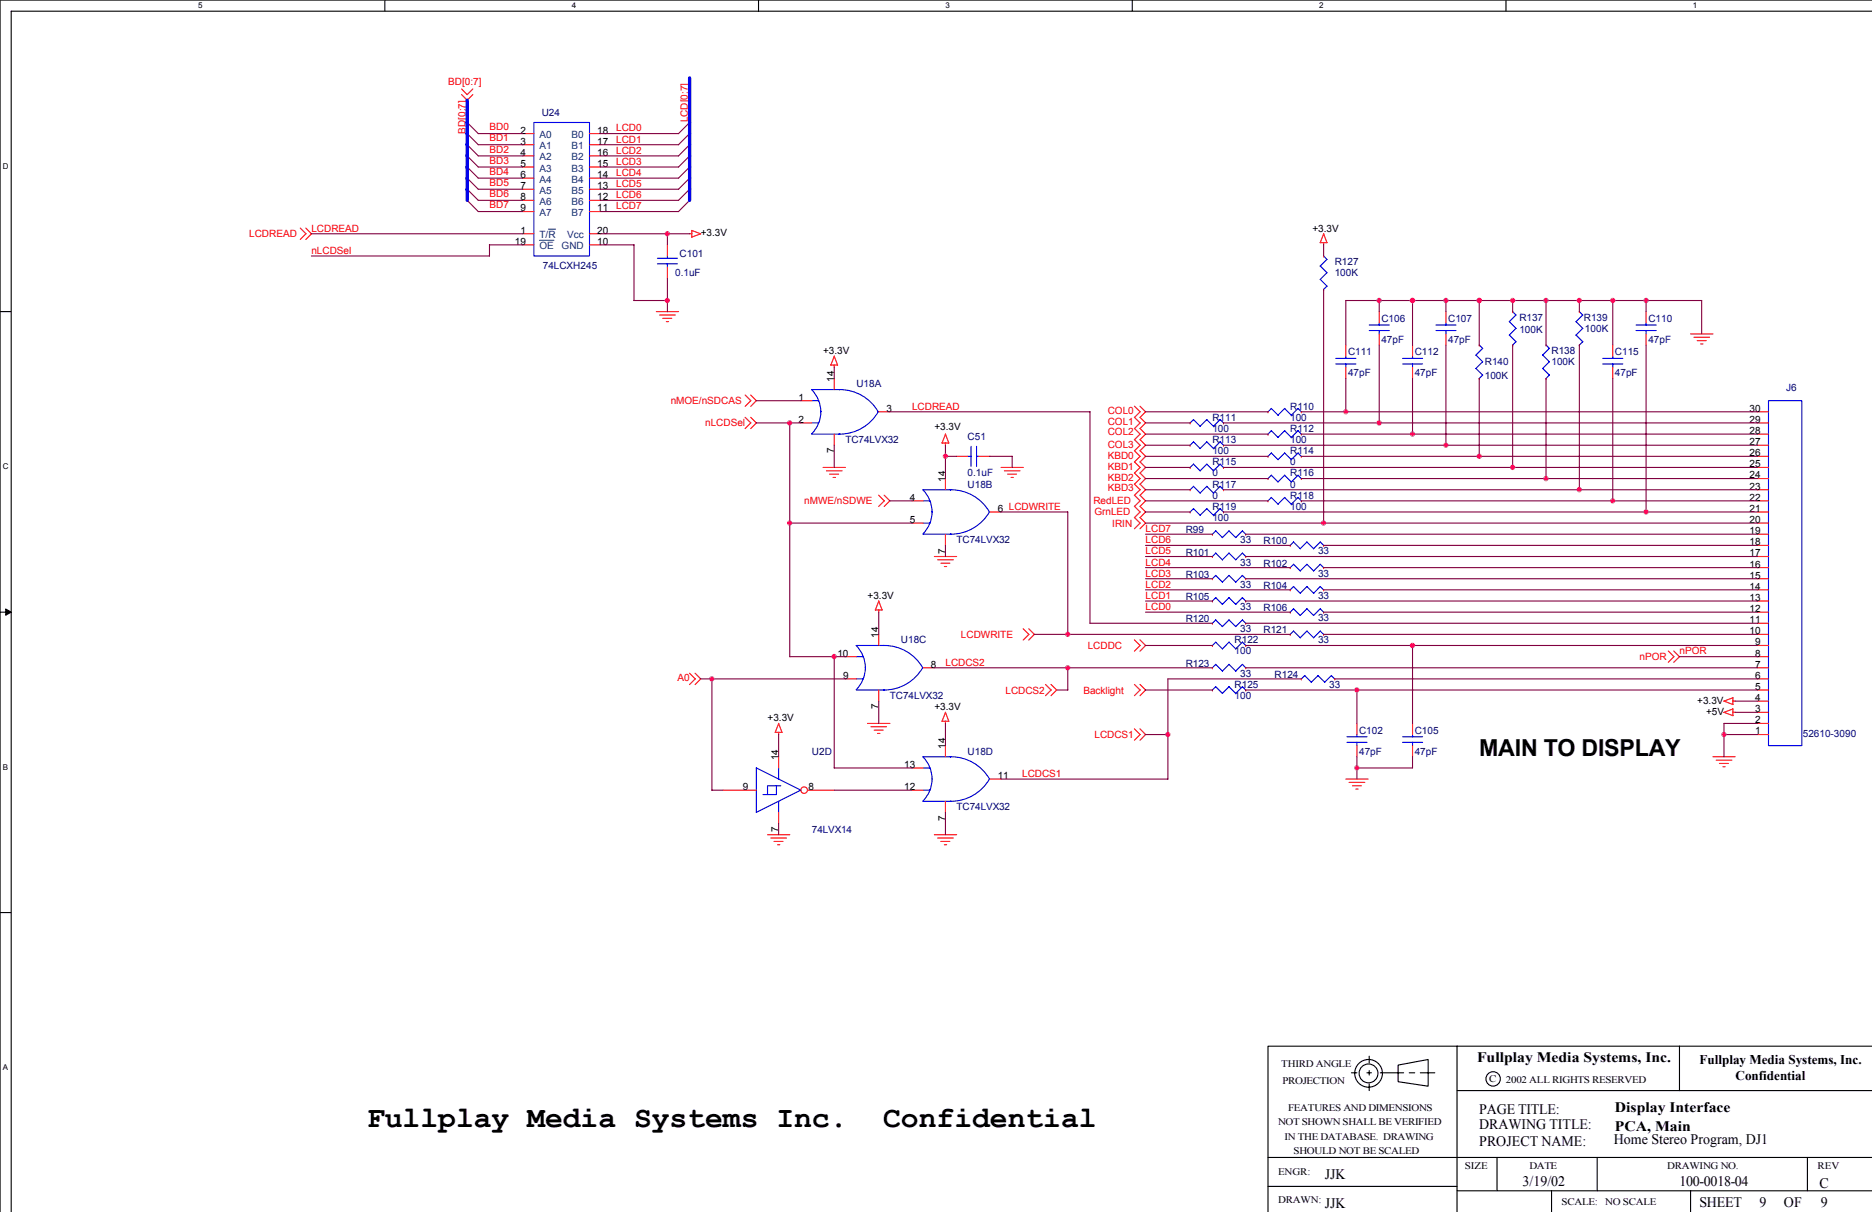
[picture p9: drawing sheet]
<svg xmlns="http://www.w3.org/2000/svg" width="432mm" height="279mm" viewBox="0 0 432 279" stroke-linecap="round" stroke-linejoin="round" font-family="sans-serif">
<path d="M431.8 0h-431.8v279.4M431.8 2.6h-429.2v276.8" fill="none" stroke="#000" stroke-width=".25"/>
<path d="M45.7 .3h1v2h-1z" fill="#fff"/>
<path d="M88.8 0v2.6" fill="none" stroke="#000" stroke-width=".25"/>
<path d="M131.9 .3h1v2h-1z" fill="#fff"/>
<path d="M175 0v2.6" fill="none" stroke="#000" stroke-width=".25"/>
<path d="M218.1 .3h1v2h-1z" fill="#fff"/>
<path d="M261.2 0v2.6" fill="none" stroke="#000" stroke-width=".25"/>
<path d="M304.3 .3h1v2h-1z" fill="#fff"/>
<path d="M347.4 0v2.6" fill="none" stroke="#000" stroke-width=".25"/>
<g fill="#fff">
<path d="M390.5 .3h1v2h-1z"/>
<path d="M.7 37.2h1.3v2.1h-1.3z"/>
<path d="M.7 106.5h1.3v2h-1.3z"/>
</g>
<path d="M0 71.8h2.6" fill="none" stroke="#000" stroke-width=".25"/>
<path d="M.7 175.7h1.2v2.1h-1.2z" fill="#fff"/>
<path d="M0 141.1h2.6" fill="none" stroke="#000" stroke-width=".25"/>
<path d="M1.3 140.4l1.3 .7-1.3 .7z" fill="#000" stroke="#000" stroke-width=".23"/>
<path d="M.7 245h1.2v2.1h-1.2z" fill="#fff"/>
<g fill="none" stroke="#000" stroke-width=".25">
<path d="M0 210.4h2.6M311.7 247.3h1.3M315.3 247.3h1M315.8 243.5v1.5M315.8 246.8v1M315.8 249.9v1.5M318.4 247.3h5.4M322.5 245.5l6.9-1.3v6.2l-6.9-1zM325.1 247.3h1.2M327.6 247.3h3.4M336.1 241.2h-43.6v38.2M336.1 241.2h95.7"/>
<path d="M336.1 241.2v38.2M336.1 251.4h95.7M387.4 241.2v10.2M292.5 266.8h139.3M292.5 273.5h43.6M336.1 274.5h95.7M345.3 266.8v7.7M357.9 274.5v4.9M368.4 266.8v7.7M390 274.5v4.9M416.9 266.8v7.7"/>
<circle cx="315.7" cy="247.4" r="2.17"/>
<circle cx="315.7" cy="247.4" r="3.2"/>
<circle cx="344.4" cy="248.7" r="1.66"/>
</g>
<g fill="none" stroke="#f00" stroke-width=".25">
<path d="M106.5 21.8l1.3 1.3 1.3-1.3M106.5 20.5l1.3 1.3 1.3-1.3M120.6 30.8h2.5M120.6 33.4h2.5M120.6 35.9h2.5M120.6 38.5h2.5M136 30.8h2.6M136 33.4h2.6M136 35.9h2.6M136 38.5h2.6M69.3 52.6l1.3 1.3-1.3 1.3M70.5 52.6l1.3 1.3-1.3 1.3"/>
<path d="M120.6 53.9h2.5M120.6 41.1h2.5M120.6 43.6h2.5M120.6 46.2h2.5M120.6 48.8h2.5M120.6 56.5h2.5M136 53.9h2.6M136 41.1h2.6M136 43.6h2.6M136 46.2h2.6M136 48.8h2.6M136 56.5h2.6"/>
<path d="M153.9 56.5v2.5M159 53.9h.6M159.6 53.1l2 .8-2 .8zM305.3 59h.1M305.3 55.9v.6M305.3 53.9l.8 2.1M305.3 53.9l-.8 2h1.6M151.4 71.8h5.1M152.1 72.6h3.7M152.9 73.4h2.1M153.7 74.1h.5M153.9 61.6v2.6"/>
<path d="M305.3 66.7h.1M310.4 79.5v2.6M318.1 71.8v2.6M318.1 77v2.5M325.8 79.5v2.6M333.5 71.8v2.6M333.5 77v2.5M341.2 79.5h.1M348.9 71.8h.1M348.9 79.5h.1M356.6 79.5h.1M364.3 71.8h.1"/>
<path d="M364.3 79.5h.1M372 79.5v2.6M379.7 71.8v2.6M379.7 77v2.5M390 77h5.1M390.7 77.7h3.6M391.5 78.5h2.1M392.3 79.3h.5M171.9 96.2l1.3 1.3-1.3 1.3M171.9 91.1l1.3 1.3-1.3 1.3M173.2 96.2l1.3 1.3-1.3 1.3M173.2 91.1l1.3 1.3-1.3 1.3"/>
<path d="M184.7 97.5h2.6M184.7 92.4h2.6M192.4 84.2v.5M192.4 87.2v2.6M192.4 82.1l.8 2.1M192.4 82.1l-.8 2.1h1.6M202.7 94.9h2.6M261.7 96.2l1.3 1.3-1.3 1.3 1.3 1.3-1.3 1.3M261.7 93.6l1.3 1.3-1.3 1.3M263 96.2l1.2 1.3-1.2 1.3 1.2 1.3-1.2 1.3M263 93.6l1.2 1.3-1.2 1.3M274.5 97.5h.1"/>
<path d="M282.2 97.5h.1M292.5 94.9h.1M300.2 94.9h.1M310.4 84.7v2.5M325.8 84.7v2.5M341.2 87.2h.1M356.6 87.2h.1M372 84.7v2.5M405.3 97.5h2.6M405.3 94.9h2.6M189.9 107.8h5.1M190.6 108.5h3.6"/>
<path d="M191.4 109.3h2M192.2 110.1h.5M192.4 100.1v2.5M202.7 114.2l1.3 1.3-1.3 1.3M203.9 114.2l1.4 1.3-1.4 1.3M210.4 115.5h2.5M218.1 100.1l.7 2h-1.5zM218.1 102.1v.6M218.1 110.3v2.6M220.6 105.2h2.6M225.8 105.2h2.5M228.3 118h2.6"/>
<path d="M230.9 107.8h5.2M231.7 108.5h3.6M232.4 109.3h2.1M233.2 110.1h.5M261.7 106.5l1.3 1.3-1.3 1.3 1.3 1.2-1.3 1.3M261.7 101.3l1.3 1.3-1.3 1.3 1.3 1.3-1.3 1.3M261.7 111.6l1.3 1.3-1.3 1.3 1.3 1.3-1.3 1.3M261.7 116.7l1.3 1.3-1.3 1.3 1.3 1.3-1.3 1.3M263 106.5l1.2 1.3-1.2 1.3 1.2 1.2-1.2 1.3M263 101.3l1.2 1.3-1.2 1.3 1.2 1.3-1.2 1.3M263 111.6l1.2 1.3-1.2 1.3 1.2 1.3-1.2 1.3M263 116.7l1.2 1.3-1.2 1.3 1.2 1.3-1.2 1.3"/>
<path d="M274.5 102.6h.1M274.5 118h.1M274.5 107.8h.1M274.5 112.9h.1M282.2 102.6h.1M282.2 118h.1M282.2 107.8h.1M282.2 112.9h.1M292.5 100.1h.1M292.5 105.2h.1M292.5 115.5h.1M292.5 110.3h.1"/>
<path d="M300.2 100.1h.1M300.2 105.2h.1M300.2 115.5h.1M300.2 110.3h.1M405.3 107.8h2.6M405.3 118h2.6M405.3 115.5h2.6M405.3 112.9h2.6M405.3 110.3h2.6M405.3 105.2h2.6M405.3 102.6h2.6M405.3 100.1h2.6"/>
<path d="M202.7 138.6l.8 2M202.7 138.5l-.8 2.1h1.6M210.4 120.6h2.5M215.5 128.3h5.2M216.3 129.1h3.6M217 129.8h2.1M217.8 130.6h.6M218.1 123.1v2.6M279.7 133.4h.1M279.7 123.1h.1M279.7 138.6h.1M279.7 128.3h.1"/>
<path d="M287.3 133.4h.1M287.3 123.1h.1M287.3 138.6h.1M287.3 128.3h.1M297.6 136h.1M297.6 130.9h.1M297.6 125.7h.1M305.3 136h.1M305.3 130.9h.1M305.3 125.7h.1M405.3 128.3h2.6M405.3 138.6h2.6"/>
<path d="M405.3 136h2.6M405.3 133.4h2.6M405.3 130.9h2.6M405.3 125.7h2.6M405.3 123.1h2.6M405.3 120.6h2.6M159 155.2l1.4 1.3-1.4 1.3M160.3 155.2l1.3 1.3-1.3 1.3M195 151.4h2.5M195 156.5h2.5M202.7 140.6v.5M202.7 146.2v2.6"/>
<path d="M202.7 159.1v2.5M212.9 153.9h2.6M236 144.9l1.3 1.3-1.3 1.4M237.3 144.9l1.3 1.3-1.3 1.4M241.2 157.8l1.2 1.3-1.2 1.3M242.4 157.8l1.3 1.3-1.3 1.3M261.7 157.8l1.3 1.3-1.3 1.3M261.7 147.5l1.3 1.3-1.3 1.3M263 157.8l1.2 1.3-1.2 1.3M263 147.5l1.2 1.3-1.2 1.3M279.7 143.7h.1M279.7 148.8h.1"/>
<path d="M279.7 159.1h.1M279.7 153.9h.1M287.3 143.7h.1M287.3 148.8h.1M287.3 159.1h.1M287.3 153.9h.1M297.6 141.1h.1M297.6 146.2h.1M300.2 156.5h.1M305.3 141.1h.1M305.3 146.2h.1M307.9 156.5h.1"/>
<path d="M384.8 150.1l1.3 1.3-1.3 1.3M386.1 150.1l1.3 1.3-1.3 1.3M405.3 151.4h2.6M405.3 156.5h2.6M405.3 153.9h2.6M405.3 159.1h2.6M405.3 148.8h2.6M405.3 146.2h2.6M405.3 143.7h2.6M405.3 141.1h2.6M179.6 168.8v.6M179.6 174.5v2.5"/>
<path d="M179.6 166.8l-.8 2h1.6l-.8-2M200.1 166.8h5.2M200.9 167.5h3.6M201.6 168.3h2.1M202.4 169.1h.6M210.4 177h2.5M218.1 166.3v.5M218.1 171.9v2.6M218.1 164.2l.8 2.1M218.1 164.2l-.8 2.1h1.5M228.3 179.6h2.6M261.7 168l1.3 1.3-1.3 1.3"/>
<path d="M263 168l1.2 1.3-1.2 1.3M310.4 179.6h5.2M313 166.8v2.5M313 171.9v2.6M325.8 166.8v2.5M325.8 171.9v2.6M395.1 174.5h5.1M395.9 175.2h3.6M396.6 176h2.1M397.4 176.8h.5M397.6 161.6l2.1 .8M397.7 164.2l2-.8v1.6z"/>
<path d="M399.7 160.9v1.5M399.7 161.6h.5M399.7 164.2h.5M399.7 160.8l-2 .8M405.3 161.6h2.6M405.3 166.8h2.6M405.3 164.2h2.6M405.3 169.3h2.6M166.8 182.2h7.7M177 192.4h5.2M177.8 193.2h3.6M178.5 194h2.1"/>
<path d="M179.3 194.7h.6M179.6 187.3v2.6M186.3 182.2h6.1M210.4 182.2h2.5M215.5 192.4h5.2M216.3 193.2h3.6M217 194h2.1M217.8 194.7h.6M218.1 184.7v2.6M311.2 180.4h3.6M312 181.1h2M312.7 181.9h.6"/>
<circle cx="185.5" cy="182.2" r=".76"/>
</g>
<g fill="none" stroke="#00f" stroke-width=".25">
<path d="M123.1 28.2h12.9v30.8h-12.9zM151.6 59.5h4.7M153.9 59v.6M305.3 59l.8 .8-1.6 1.5M151.6 60.8h4.7M153.9 60.8v.8M304.5 61.3l1.6 1.6M306.1 62.9l-1.6 1.5 1.6 1.6-.8 .7M315.8 76.2h4.7M315.8 74.9h4.7M318.1 74.4v.6M318.1 76.2v.8"/>
<path d="M331.2 76.2h4.7M331.2 74.9h4.7M333.5 74.4v.6M333.5 76.2v.8M341.2 79.5l.8 .8-1.6 1.6M348.1 77.2l1.6 1.6M348.9 71.8l.8 .8M349.7 72.6l-1.6 1.6 1.6 1.5-1.6 1.6M349.7 78.8l-.8 .8M356.6 79.5l.8 .8M363.5 77.2l1.6 1.6M364.3 71.8l.8 .8"/>
<path d="M365.1 72.6l-1.6 1.5 1.6 1.6-1.6 1.6M365.1 78.8l-.8 .8M377.4 76.2h4.6M377.4 74.9h4.6M379.7 74.4v.6M379.7 76.2v.8M187.2 89.8a7.4 7.4 0 0 1 2.1 5.1v-.1a7.2 7.2 0 0 1-2.1 5.2M187.3 89.8h6.3a10.2 10.2 0 0 1 9 5.2M187.3 92.4h1.5M187.3 97.5h1.5M202.6 94.9a10.2 10.2 0 0 1-9 5.2h-6.3M274.5 97.5l.8-.8 1.5 1.6"/>
<path d="M278.4 96.7l1.5 1.6M278.4 96.7l-1.6 1.6M281.4 96.7l.8 .8M281.5 96.7l-1.6 1.6M293.3 99.3l-.8 .8M293.3 94.1l-.8 .8M296.3 99.3l1.6 1.6M296.3 94.2l1.6 1.5M296.3 99.3l-1.5 1.6-1.6-1.6M296.3 94.1l-1.5 1.6-1.6-1.5M300.2 95l-.8-.9-1.5 1.6M308.1 83.9h4.7"/>
<path d="M308.1 82.6h4.7M310.4 82.1v.5M310.4 83.9v.8M323.5 83.9h4.6M323.5 82.6h4.6M325.8 82.1v.5M325.8 83.9v.8M340.4 81.9l1.6 1.5M340.4 84.9l1.6 1.6M342 83.4l-1.6 1.6M342 86.5l-.8 .8M355.8 81.9l1.6 1.5"/>
<path d="M355.8 84.9l1.6 1.6M357.4 80.3l-1.6 1.6M357.4 83.4l-1.6 1.6M357.4 86.5l-.8 .8M369.7 83.9h4.6M369.7 82.6h4.6M372 82.1v.5M372 83.9v.8M407.9 92.4h7.7v79.5h-7.7zM212.9 115.5h1.6M219.3 112.9h-.1a10.2 10.2 0 0 1 9 5.1M219.4 112.9h-6.5a7.3 7.3 0 0 1 2.1 5.1v-.1a7.1 7.1 0 0 1-2.1 5.2"/>
<path d="M223.2 105.2h.8M224 102.9v4.6M225.2 105.2h.6M225.3 102.9v4.6M228.3 118a10.3 10.3 0 0 1-9.1 5.1h.1M274.5 102.6l.8-.8 1.5 1.6M274.5 107.8l.8-.8 1.5 1.6M274.5 112.9l.8-.8 1.5 1.6M275.3 117.3l1.5 1.5M275.3 117.2l-.8 .8M278.4 107l1.5 1.6M278.4 101.8l-1.6 1.6"/>
<path d="M278.4 117.2l-1.6 1.6M278.4 107l-1.6 1.5M278.4 112.1l-1.6 1.6M281.4 101.9l.8 .8M281.4 117.3l.8 .7M281.4 107l.8 .8M281.4 112.1l.8 .8M281.5 101.8l-1.6 1.6-1.5-1.5M281.5 117.2l-1.6 1.6-1.5-1.5M281.5 107l-1.6 1.5M281.5 112.1l-1.6 1.6-1.5-1.6M293.2 104.4l1.6 1.6"/>
<path d="M293.3 109.5l-.8 .8M293.3 104.4l-.8 .8M293.3 114.7l-.8 .8M296.3 104.4l1.6 1.6M296.3 114.7l1.6 1.5M296.3 109.6l1.6 1.5M296.3 104.4l-1.5 1.6M296.3 114.7l-1.5 1.5-1.6-1.5M296.3 109.5l-1.5 1.6-1.6-1.5M299.4 114.7l.8 .8M299.4 114.7l-1.5 1.5M300.2 110.3l-.8-.8-1.5 1.6"/>
<path d="M300.2 100.1l-.8-.8-1.5 1.5M300.2 105.2l-.8-.8-1.5 1.6M212.9 123.1h6.5M212.9 120.6h1.6M279.7 133.4l.7-.8 1.6 1.6M279.7 123.1l.7-.7 1.6 1.6 1.5-1.6 1.6 1.6 1.5-1.6 .8 .8M279.7 128.3l.7-.8 1.6 1.6 1.5-1.6 1.5 1.6 1.6-1.6 .8 .8M279.7 138.6l.7-.8 1.6 1.5 1.5-1.5 1.6 1.5 1.5-1.5 .8 .8M282 134.2l1.5-1.6 1.6 1.6M287.4 133.4l-.8-.8-1.6 1.6M297.6 130.9l.8-.8 1.5 1.5M298.4 135.2l-.8 .8"/>
<path d="M298.4 124.9l-.8 .8M299.9 131.6l1.6-1.5 1.5 1.5M301.5 135.2l1.5 1.6M301.5 124.9l1.5 1.6M301.5 124.9l-1.6 1.6-1.5-1.6M301.5 135.2l-1.6 1.6-1.5-1.6M304.5 124.9l.8 .9M304.5 135.2l.8 .8M304.5 135.2l-1.5 1.6M304.5 124.9l-1.5 1.6M305.3 130.9l-.8-.8-1.5 1.5M197.5 148.8a7.2 7.2 0 0 1 0 10.2"/>
<path d="M197.5 148.8h6.4h-.1a10.2 10.2 0 0 1 9.1 5.2M197.5 151.4h1.6M197.5 156.5h1.6M212.9 153.9a10.2 10.2 0 0 1-9.1 5.2h.1h-6.4M279.7 148.8l.7-.8 1.6 1.6 1.5-1.6 1.6 1.6 1.5-1.6 .8 .8M279.7 143.7l.7-.8 1.6 1.6 1.5-1.6 1.6 1.6 1.5-1.6 .8 .8M279.7 159.1l.7-.8 1.6 1.6 1.5-1.6 1.6 1.6 1.5-1.6 .8 .8M279.7 153.9l.7-.8 1.6 1.6 1.5-1.6 1.6 1.6 1.5-1.6 .8 .9M298.4 140.3l1.5 1.6M298.4 140.3l-.8 .8M298.4 145.5l-.8 .7M300.9 155.7l1.6 1.6"/>
<path d="M301 155.7l-.8 .8M301.5 140.3l1.5 1.6M301.5 145.5l1.5 1.5M301.5 140.3l-1.6 1.6M301.5 145.5l-1.6 1.5-1.5-1.5M304 155.7l1.6 1.6M304 155.7l-1.5 1.6M304.5 140.3l.8 .8M304.5 145.5l.8 .8M304.5 140.3l-1.5 1.6M304.5 145.5l-1.5 1.5M307.1 155.7l.8 .8"/>
<path d="M307.1 155.7l-1.5 1.6M179.6 177v2.6M212.9 174.5a7.2 7.2 0 0 1 0 10.2M212.9 174.5h6.5M212.9 177h1.6M219.3 174.5h-.1a10.3 10.3 0 0 1 9.1 5.1M228.3 179.5a10.3 10.3 0 0 1-9.1 5.2h.1M310.7 171.1h4.6M310.7 169.8h4.6M313 169.3v.6M313 171.1v.8M323.5 171.1h4.6"/>
<path d="M323.5 169.8h4.6M325.8 169.3v.6M325.8 171.1v.8M179.1 181.1v2.1h-3.1M179.6 184.7v2.6M180.1 181.1h-3.1v2.1M184.7 182.1l-10.2 5.2v-10.3l10.2 5.2M212.9 184.7h6.5M212.9 182.2h1.6"/>
</g>
<path d="M124.4 55.4h3.4M126.5 52.8h1.7" fill="none" stroke="#004080" stroke-width=".23"/>
<g fill="none" stroke="#800040" stroke-width=".25">
<path d="M107.7 38.5l2.6 2.6h10.3M107.7 28.2l2.6 2.6h10.3M107.7 30.8l2.6 2.6h10.3M107.7 35.9l2.6 2.6h10.3M107.7 33.3l2.6 2.6h10.3M138.6 33.4h17.9M138.6 35.9h17.9M159.1 38.5l-2.6 2.6h-17.9M159.1 33.4l-2.6 2.6M159.1 28.2l-2.6 2.6h-17.9M159.1 35.9l-2.6 2.6h-17.9M159.1 30.8l-2.6 2.6"/>
<path d="M71.8 53.9h48.8M107.7 41l2.6 2.6h10.3M107.7 43.6l2.6 2.6h10.3M107.7 46.2l2.6 2.6h10.3M120.6 56.5l-7.7-.1v2.6h-41.1M138.6 53.9h20.5M138.6 56.5h7.7l-.1 12.8M153.9 53.9v2.6M159.1 43.6l-2.6 2.6h-17.9M159.1 46.2l-2.6 2.6h-17.9M159.1 41.1l-2.6 2.5h-17.9M305.3 56.4v2.6"/>
<path d="M146.2 69.3h7.8M153.9 64.2v7.7M305.3 66.7v53.9M318.1 69.3v2.5M318.1 79.5v18M325.8 69.3v10.2M333.5 69.3v2.5M333.5 79.5v23.1M341.2 69.3v10.2M348.9 69.3v2.5M348.9 79.5v28.3M356.6 69.3v10.2"/>
<path d="M364.3 69.3v2.5M364.3 79.5v33.4M372 69.3v10.2M379.7 69.3v2.5M379.7 79.5v38.5M392.5 77v-7.7h-82.1v10.2M174.4 97.5h10.3M174.4 92.4h10.3M182.2 97.5l-.1 53.9h12.9M192.4 84.6v2.6M205.2 94.9h46.2v48.8h28.3M264.2 97.5h10.3"/>
<path d="M264.2 94.9h28.3M282.2 97.5h123.1M300.2 94.9h105.2M310.4 87.2v7.8M325.8 87.2v12.9M341.2 87.2v18M356.6 87.2v23.1M372 87.2v28.3M192.4 102.6v5.2M205.2 115.5h5.2M218.1 105.2h2.5M218.1 102.6v7.7"/>
<path d="M228.3 105.2h5.2v2.6M230.9 118h15.4M246.3 118v28.2M264.2 118h10.3M264.2 115.5h28.3M264.2 102.6h10.3M264.2 110.3h28.3M264.2 112.9h10.3M264.2 100.1h28.3M264.2 105.2h28.3M264.2 107.8h10.3M282.2 118h123.1"/>
<path d="M282.2 102.6h123.1M282.2 112.9h123.1M282.2 107.8h123.1M300.2 115.5h105.1M300.2 110.3h105.1M300.2 100.1h105.1M300.2 105.2h105.1M182.1 120.6h28.3M218.1 125.7v2.6M264.2 133.4h15.5M264.2 136h33.4M264.2 130.9h33.4"/>
<path d="M264.2 120.6h141.1M264.2 125.7h33.4M264.2 128.3h15.5M264.2 123.1h15.5M264.2 138.6h15.5M287.3 133.4h118M287.3 128.3h118M287.3 123.1h118M287.3 138.6h118M305.3 136h100M305.3 130.9h100M305.3 125.7h100"/>
<path d="M161.6 156.5h33.4M164.2 156.5v25.7M192.4 151.4v25.6h18M202.7 141.1v5.1M215.5 153.9h64.2M238.6 146.2h59M246.3 153.9v5.2h-2.6M264.2 141.1h33.4M264.2 159.1h15.5M264.2 148.8h15.5M269.4 156.5h30.8M269.4 156.5v23.1"/>
<path d="M287.3 148.8h118M287.3 143.7h118M287.3 153.9h118M287.3 159.1h118M305.3 141.1h100M305.3 146.2h100M307.8 156.5h97.5M313 159v7.8M325.8 148.8v18M387.4 151.4h17.9M179.6 169.3v5.2M202.7 161.6v5.2"/>
<path d="M218.1 166.8v5.1M230.9 179.6h38.5M264.2 169.3h5.2M313 174.4v5.2M325.8 174.4v2.6h-12.8M397.6 169.3h7.7M400.2 164.2h5.1M400.2 161.6h5.1M405.3 166.8h-7.6v7.7M164.2 182.2h2.6M179.6 189.8v2.6M192.4 182.2h18"/>
<path d="M218.1 187.3v5.1"/>
</g>
<path d="M159.1 18v28.2M107.8 23.1v23.1" fill="none" stroke="#00f" stroke-width=".76"/>
<g fill="#f0f" stroke="#f0f" stroke-width=".25">
<circle cx="325.8" cy="148.8" r=".51"/>
<circle cx="269.4" cy="169.3" r=".5"/>
<circle cx="325.8" cy="69.3" r=".5"/>
<circle cx="379.7" cy="69.3" r=".51"/>
<circle cx="356.6" cy="110.3" r=".51"/>
<circle cx="364.3" cy="69.3" r=".5"/>
<circle cx="192.4" cy="151.4" r=".51"/>
<circle cx="313" cy="159.1" r=".5"/>
<circle cx="218.1" cy="105.2" r=".5"/>
<circle cx="318.1" cy="69.3" r=".51"/>
<circle cx="333.5" cy="102.6" r=".5"/>
<circle cx="348.9" cy="69.3" r=".5"/>
<circle cx="246.3" cy="153.9" r=".5"/>
<circle cx="305.3" cy="120.6" r=".51"/>
<circle cx="313" cy="177" r=".51"/>
<circle cx="246.3" cy="146.2" r=".5"/>
<circle cx="372" cy="115.5" r=".5"/>
<circle cx="318.1" cy="97.5" r=".51"/>
<circle cx="372" cy="69.3" r=".5"/>
<circle cx="182.1" cy="97.5" r=".51"/>
<circle cx="341.2" cy="105.2" r=".51"/>
<circle cx="164.2" cy="156.5" r=".51"/>
<circle cx="356.6" cy="69.3" r=".51"/>
<circle cx="348.9" cy="107.7" r=".5"/>
<circle cx="341.2" cy="69.3" r=".51"/>
<circle cx="325.8" cy="100.1" r=".51"/>
<circle cx="364.3" cy="112.9" r=".51"/>
<circle cx="333.5" cy="69.3" r=".5"/>
<circle cx="182.1" cy="120.6" r=".5"/>
<circle cx="397.6" cy="169.3" r=".5"/>
<circle cx="379.7" cy="118" r=".51"/>
<circle cx="310.4" cy="94.9" r=".5"/>
<circle cx="153.9" cy="69.3" r=".5"/>
<circle cx="153.9" cy="53.9" r=".5"/>
</g>
<g font-size="6.9">
<text x="84.7" y="259.8">Fullplay Media Systems Inc.</text>
<text x="203.7" y="259.8">Confidential</text>
</g>
<text font-size="5.4" x="341.2" y="174.2">MAIN TO DISPLAY</text>
<g font-size="3.3">
<text x="340.7" y="244.7">Fullplay Media Systems, Inc.</text>
<text x="341.2" y="256.7">PAGE TITLE:</text>
<text x="372.5" y="256.3">Display Interface</text>
<text x="341.2" y="260.3">DRAWING TITLE:</text>
<text x="372.3" y="263.7">Home Stereo Program, DJ1</text>
<text x="372.5" y="260.6">PCA, Main</text>
<text x="341.2" y="264.2">PROJECT NAME:</text>
<text x="305.6" y="271.9">JJK</text>
<text x="351.2" y="273.4">3/19/02</text>
<text x="387.4" y="273.4">100-0018-04</text>
<text x="419.7" y="273.9">C</text>
<text x="305.6" y="278.5">JJK</text>
<text x="392" y="278.3">SHEET</text>
<text x="405.9" y="278.3">9</text>
<text x="411.5" y="278.3">OF</text>
<text x="420" y="278.3">9</text>
</g>
<g font-size="3.1">
<text x="392" y="245.3">Fullplay Media Systems, Inc.</text>
<text x="400.3" y="249">Confidential</text>
</g>
<g font-size="2.3" fill="#f00">
<text x="103.4" y="19.5">BD[0:7]</text>
<text x="158.6" y="28.2" transform="rotate(-90 158.6 28.2)">LCD[0:7]</text>
<text x="107.3" y="30.8" transform="rotate(-90 107.3 30.8)">BD[0:7]</text>
<text x="112.9" y="32.6">BD1</text>
<text x="112.9" y="30.1">BD0</text>
<text x="112.9" y="35.2">BD2</text>
<text x="142.1" y="30.3">LCD0</text>
<text x="142.1" y="35.4">LCD2</text>
<text x="142.1" y="32.9">LCD1</text>
<text x="112.9" y="37.7">BD3</text>
<text x="112.9" y="40.3">BD4</text>
<text x="142.1" y="38">LCD3</text>
<text x="142.1" y="40.6">LCD4</text>
<text x="112.9" y="45.4">BD6</text>
<text x="112.9" y="42.9">BD5</text>
<text x="142.1" y="43.1">LCD5</text>
<text x="142.1" y="45.7">LCD6</text>
<text x="71.8" y="53.4">LCDREAD</text>
<text x="112.9" y="48">BD7</text>
<text x="142.1" y="48.3">LCD7</text>
<text x="57.5" y="54.7">LCDREAD</text>
<text x="71.8" y="58.5">nLCDSel</text>
<text x="154.7" y="93.2">nMOE/nSDCAS</text>
<text x="210.4" y="94.4">LCDREAD</text>
<text x="255.5" y="95.5">COL0</text>
<text x="162.7" y="98.3">nLCDSel</text>
<text x="255.5" y="98">COL1</text>
<text x="255.5" y="100.4">COL2</text>
<text x="255.5" y="105.7">KBD0</text>
<text x="255.5" y="103.2">COL3</text>
<text x="255.5" y="108.3">KBD1</text>
<text x="255.5" y="113.2">KBD3</text>
<text x="255.5" y="110.9">KBD2</text>
<text x="185.5" y="116.2">nMWE/nSDWE</text>
<text x="252.2" y="116.2">RedLED</text>
<text x="252.5" y="118.8">GrnLED</text>
<text x="256.6" y="121.4">IRIN</text>
<text x="264.2" y="122.7">LCD7</text>
<text x="264.2" y="125.2">LCD6</text>
<text x="264.2" y="127.8">LCD5</text>
<text x="264.2" y="130.4">LCD4</text>
<text x="264.2" y="135.5">LCD2</text>
<text x="264.2" y="132.9">LCD3</text>
<text x="264.2" y="138">LCD1</text>
<text x="264.2" y="140.6">LCD0</text>
<text x="221.7" y="147">LCDWRITE</text>
<text x="250.9" y="149.6">LCDDC</text>
<text x="218.1" y="153.5">LCDCS2</text>
<text x="378.2" y="152.2">nPOR</text>
<text x="387.4" y="150.9">nPOR</text>
<text x="156.3" y="157">A0</text>
<text x="231.9" y="159.9">LCDCS2</text>
<text x="249.9" y="159.9">Backlight</text>
<text x="252.5" y="170.1">LCDCS1</text>
<text x="235.8" y="179.1">LCDCS1</text>
</g>
<g font-size="2.3" fill="#000080">
<text x="124.9" y="26.7">U24</text>
<text x="156.8" y="59.3">C101</text>
<text x="125.2" y="62.1">74LCXH245</text>
<text x="155.7" y="63.7">0.1uF</text>
<text x="307.9" y="61.1">R127</text>
<text x="307.9" y="63.7">100K</text>
<text x="318.6" y="74.2">C106</text>
<text x="334" y="74.2">C107</text>
<text x="350.5" y="73.9">R137</text>
<text x="350.5" y="76.8">100K</text>
<text x="365.3" y="73.9">R139</text>
<text x="365.6" y="76.5">100K</text>
<text x="380.2" y="74.2">C110</text>
<text x="310.9" y="81.9">C111</text>
<text x="318.6" y="79.1">47pF</text>
<text x="326.3" y="81.9">C112</text>
<text x="334" y="79.1">47pF</text>
<text x="357.9" y="81.6">R138</text>
<text x="372.5" y="81.9">C115</text>
<text x="380.2" y="79.1">47pF</text>
<text x="197.5" y="89.3">U18A</text>
<text x="310.9" y="86.7">47pF</text>
<text x="326.3" y="86.7">47pF</text>
<text x="342.5" y="84.2">R140</text>
<text x="342.5" y="87.3">100K</text>
<text x="357.9" y="84.2">100K</text>
<text x="372.5" y="86.7">47pF</text>
<text x="297.6" y="94.4">R110</text>
<text x="412" y="90.1">J6</text>
<text x="223.2" y="101.4">C51</text>
<text x="279.7" y="97">R111</text>
<text x="279.7" y="99.6">100</text>
<text x="297.6" y="99.6">R112</text>
<text x="297.6" y="97">100</text>
<text x="195" y="102.2">TC74LVX32</text>
<text x="279.7" y="102.2">R113</text>
<text x="279.7" y="104.7">100</text>
<text x="279.7" y="107.3">R115</text>
<text x="297.6" y="102.2">100</text>
<text x="297.6" y="104.7">R114</text>
<text x="297.6" y="107.3">0</text>
<text x="223.2" y="112.4">U18B</text>
<text x="223.2" y="109.8">0.1uF</text>
<text x="279.7" y="109.8">0</text>
<text x="279.7" y="112.4">R117</text>
<text x="297.6" y="109.8">R116</text>
<text x="297.6" y="112.4">0</text>
<text x="279.7" y="117.5">R119</text>
<text x="279.7" y="115">0</text>
<text x="297.6" y="115">R118</text>
<text x="297.6" y="117.5">100</text>
<text x="220.6" y="125.2">TC74LVX32</text>
<text x="273.5" y="122.9">R99</text>
<text x="279.7" y="120.1">100</text>
<text x="286.1" y="125.2">33</text>
<text x="291.4" y="125.5">R100</text>
<text x="273.5" y="128.1">R101</text>
<text x="286.1" y="130.4">33</text>
<text x="291.4" y="130.6">R102</text>
<text x="304" y="127.8">33</text>
<text x="273.5" y="133.2">R103</text>
<text x="286.1" y="135.5">33</text>
<text x="291.4" y="135.7">R104</text>
<text x="304" y="132.9">33</text>
<text x="273.5" y="143.4">R120</text>
<text x="273.5" y="138.3">R105</text>
<text x="286.1" y="140.6">33</text>
<text x="291.4" y="140.9">R106</text>
<text x="304" y="138">33</text>
<text x="304" y="143.2">33</text>
<text x="207.8" y="148.3">U18C</text>
<text x="284.8" y="148.3">R122</text>
<text x="286.1" y="145.8">33</text>
<text x="291.4" y="146">R121</text>
<text x="304" y="148.3">33</text>
<text x="273.5" y="153.7">R123</text>
<text x="284.8" y="150.9">100</text>
<text x="205.3" y="161.1">TC74LVX32</text>
<text x="284.8" y="158.6">R125</text>
<text x="284.8" y="161.1">100</text>
<text x="286.1" y="156">33</text>
<text x="294" y="156.3">R124</text>
<text x="306.6" y="158.6">33</text>
<text x="187.3" y="174">U2D</text>
<text x="223.2" y="174">U18D</text>
<text x="313.5" y="169.1">C102</text>
<text x="313.5" y="174">47pF</text>
<text x="326.3" y="169.1">C105</text>
<text x="326.3" y="174">47pF</text>
<text x="415.9" y="169.9">52610-3090</text>
<text x="187.3" y="191.9">74LVX14</text>
<text x="220.6" y="186.8">TC74LVX32</text>
</g>
<g font-size="2.3">
<text x="120.1" y="30.8">2</text>
<text x="120.1" y="33.3">3</text>
<text x="120.1" y="35.9">4</text>
<text x="137.8" y="30.8">18</text>
<text x="137.8" y="33.3">17</text>
<text x="137.8" y="35.9">16</text>
<text x="120.1" y="38.5">5</text>
<text x="120.1" y="41">6</text>
<text x="137.8" y="38.5">15</text>
<text x="137.8" y="41">14</text>
<text x="120.1" y="43.6">7</text>
<text x="120.1" y="46.2">8</text>
<text x="137.8" y="43.6">13</text>
<text x="137.8" y="46.2">12</text>
<text x="120.1" y="48.7">9</text>
<text x="120.1" y="53.9">1</text>
<text x="137.8" y="48.7">11</text>
<text x="137.8" y="53.9">20</text>
<text x="302.7" y="53.4">+3.3V</text>
<text x="118.8" y="56.4">19</text>
<text x="137.8" y="56.4">10</text>
<text x="161.6" y="54.4">+3.3V</text>
<text x="189.9" y="81.6">+3.3V</text>
<text x="192.4" y="88" transform="rotate(-90 192.4 88)">14</text>
<text x="184.2" y="92.4">1</text>
<text x="204.5" y="94.9">3</text>
<text x="403.5" y="94.9">30</text>
<text x="184.2" y="97.5">2</text>
<text x="215.5" y="99.1">+3.3V</text>
<text x="403.5" y="100.1">28</text>
<text x="403.5" y="97.5">29</text>
<text x="192.4" y="104.5" transform="rotate(-90 192.4 104.5)">7</text>
<text x="403.5" y="107.7">25</text>
<text x="403.5" y="105.2">26</text>
<text x="403.5" y="102.6">27</text>
<text x="218.1" y="111.1" transform="rotate(-90 218.1 111.1)">14</text>
<text x="403.5" y="112.9">23</text>
<text x="403.5" y="110.3">24</text>
<text x="209.8" y="115.4">4</text>
<text x="230.1" y="118">6 LCDWRITE</text>
<text x="403.5" y="118">21</text>
<text x="403.5" y="115.4">22</text>
<text x="209.8" y="120.6">5</text>
<text x="403.5" y="125.7">18</text>
<text x="403.5" y="123.1">19</text>
<text x="403.5" y="120.6">20</text>
<text x="218.1" y="127.6" transform="rotate(-90 218.1 127.6)">7</text>
<text x="403.5" y="130.8">16</text>
<text x="403.5" y="128.3">17</text>
<text x="403.5" y="136">14</text>
<text x="403.5" y="133.4">15</text>
<text x="200.1" y="138">+3.3V</text>
<text x="403.5" y="143.7">11</text>
<text x="403.5" y="141.1">12</text>
<text x="403.5" y="138.5">13</text>
<text x="202.7" y="147" transform="rotate(-90 202.7 147)">14</text>
<text x="403.5" y="146.2">10</text>
<text x="404.8" y="148.8">9</text>
<text x="193.2" y="151.4">10</text>
<text x="214.7" y="153.9">8</text>
<text x="404.8" y="153.9">7</text>
<text x="404.8" y="151.4">8</text>
<text x="194.5" y="156.5">9</text>
<text x="404.8" y="161.6">4</text>
<text x="404.8" y="159">5</text>
<text x="404.8" y="156.5">6</text>
<text x="177" y="166.3">+3.3V</text>
<text x="202.7" y="163.5" transform="rotate(-90 202.7 163.5)">7</text>
<text x="215.5" y="163.7">+3.3V</text>
<text x="391.5" y="162.2">+3.3V</text>
<text x="393.6" y="164.7">+5V</text>
<text x="404.8" y="166.8">2</text>
<text x="404.8" y="164.2">3</text>
<text x="218.1" y="172.7" transform="rotate(-90 218.1 172.7)">14</text>
<text x="404.8" y="169.3">1</text>
<text x="179.6" y="175.2" transform="rotate(-90 179.6 175.2)">14</text>
<text x="208.6" y="177">13</text>
<text x="230.1" y="179.6">11</text>
<text x="171.4" y="182.1">9</text>
<text x="186.5" y="182.1">8</text>
<text x="208.6" y="182.1">12</text>
<text x="179.6" y="191.7" transform="rotate(-90 179.6 191.7)">7</text>
<text x="218.1" y="189.2" transform="rotate(-90 218.1 189.2)">7</text>
<text x="295.6" y="246">THIRD ANGLE</text>
<text x="295.8" y="249.9">PROJECTION</text>
<text x="343.5" y="249.4">C</text>
<text x="347.4" y="249.6">2002 ALL RIGHTS RESERVED</text>
<text x="297.1" y="256.1">FEATURES AND DIMENSIONS</text>
<text x="294.8" y="259.4">NOT SHOWN SHALL BE VERIFIED</text>
<text x="296.3" y="262.7">IN THE DATABASE. DRAWING</text>
<text x="298.4" y="266">SHOULD NOT BE SCALED</text>
<text x="337.9" y="269.4">SIZE</text>
<text x="352.8" y="269.4">DATE</text>
<text x="384.6" y="269.4">DRAWING NO.</text>
<text x="419.2" y="269.4">REV</text>
<text x="294.8" y="270.9">ENGR:</text>
<text x="294.8" y="277.3">DRAWN:</text>
<text x="360.2" y="277.9">SCALE:</text>
<text x="370.3" y="277.9">NO SCALE</text>
</g>
<g font-size="2.3" fill="#004080">
<text x="124.4" y="31.8">A0</text>
<text x="124.4" y="34.4">A1</text>
<text x="131.8" y="31.8">B0</text>
<text x="131.8" y="34.4">B1</text>
<text x="124.4" y="37">A2</text>
<text x="124.4" y="39.5">A3</text>
<text x="131.8" y="37">B2</text>
<text x="131.8" y="39.5">B3</text>
<text x="124.4" y="42.1">A4</text>
<text x="124.4" y="44.7">A5</text>
<text x="124.4" y="47.2">A6</text>
<text x="131.8" y="42.1">B4</text>
<text x="131.8" y="44.7">B5</text>
<text x="131.8" y="47.2">B6</text>
<text x="124.4" y="49.8">A7</text>
<text x="131.8" y="49.8">B7</text>
<text x="124.4" y="54.9">T/R</text>
<text x="124.4" y="57.5">OE</text>
<text x="129.5" y="57.5">GND</text>
<text x="130.8" y="54.9">Vcc</text>
</g>
<g font-size="1.8">
<text x="45.7" y="1.9">5</text>
<text x="131.9" y="1.9">4</text>
<text x="218.1" y="1.9">3</text>
<text x="304.3" y="1.9">2</text>
<text x="390.5" y="1.9">1</text>
<text x=".7" y="38.9">D</text>
<text x=".7" y="108.1">C</text>
<text x=".7" y="177.4">B</text>
<text x=".7" y="246.7">A</text>
</g>
</svg>
